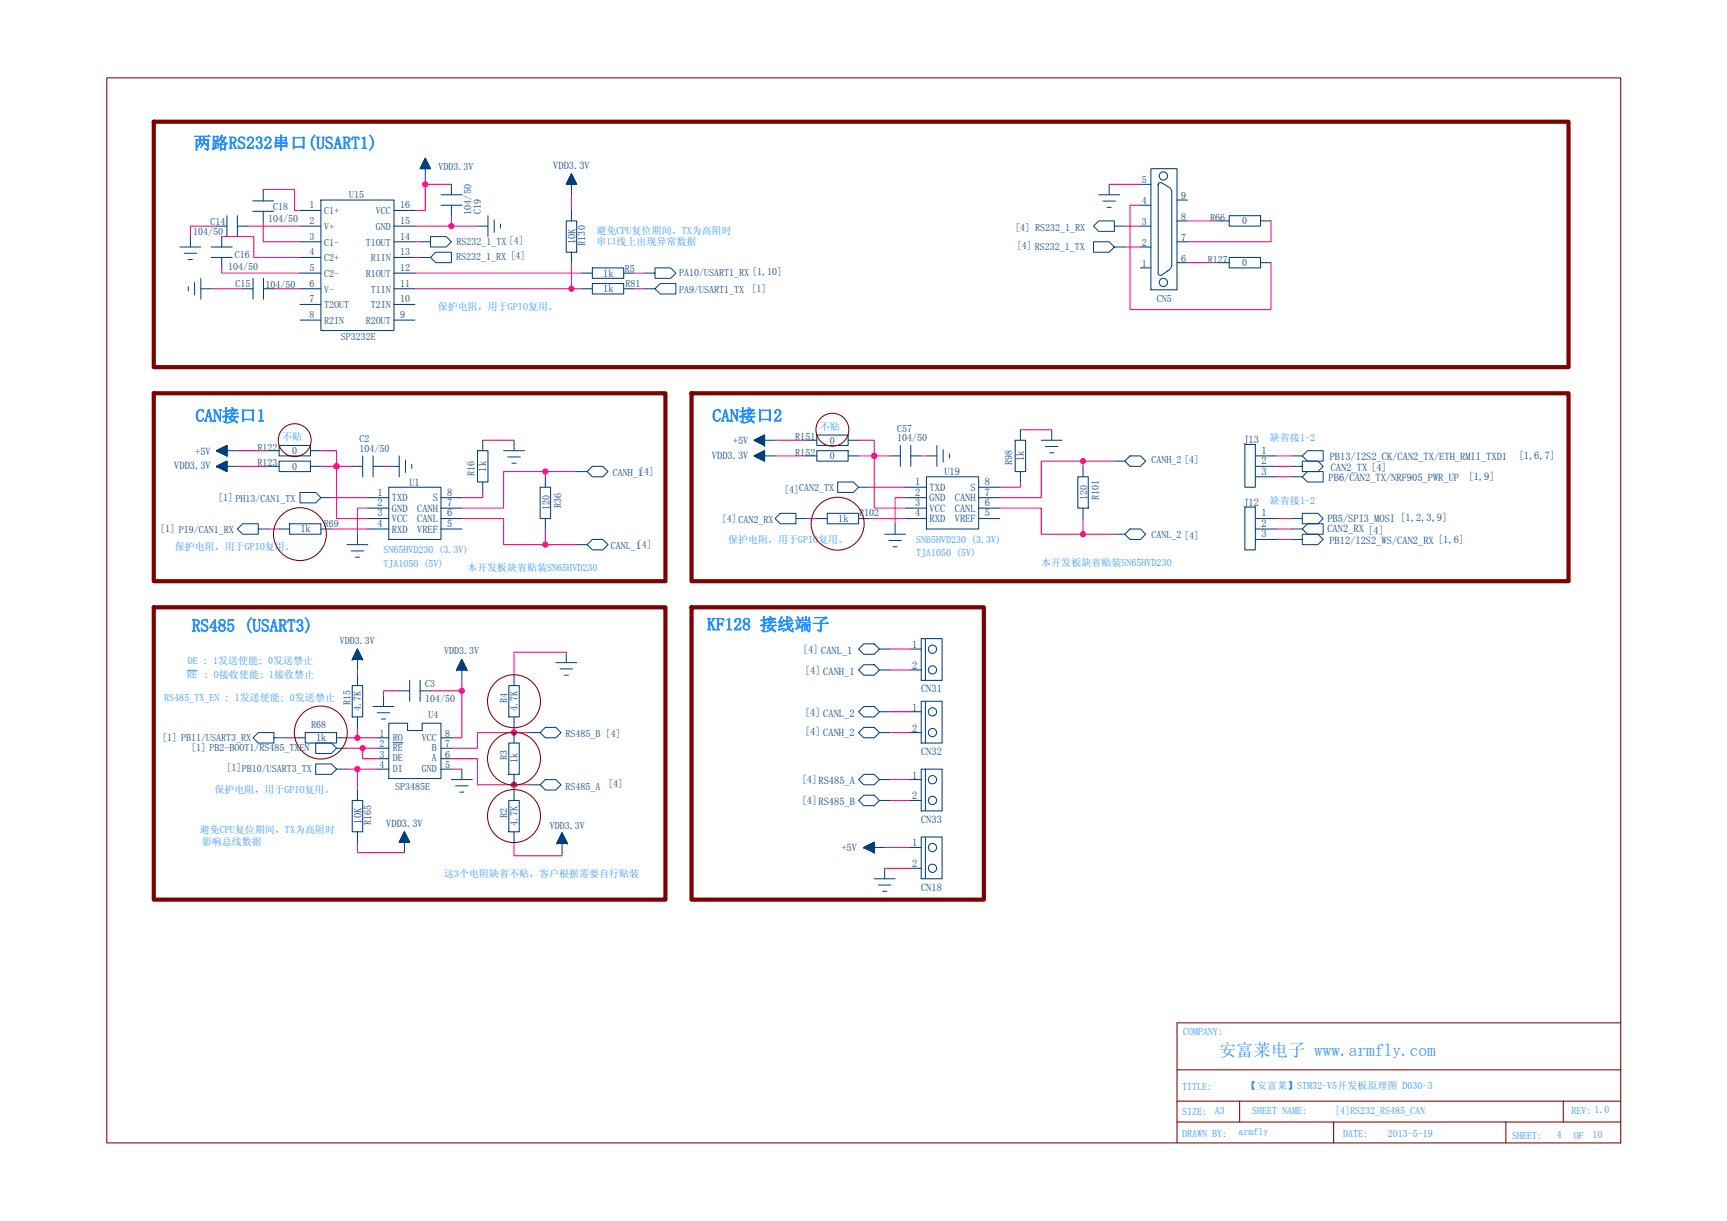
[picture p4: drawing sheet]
<svg xmlns="http://www.w3.org/2000/svg" width="420mm" height="297mm" viewBox="0 0 420 297" stroke-linecap="round" stroke-linejoin="round" font-family="sans-serif">
<path d="M45.6 163.1h2.4" fill="none" stroke="#2291ff" stroke-width=".24"/>
<g fill="none" stroke="#ff0080" stroke-width=".25">
<path d="M52.7 55h-6.4v2.6M53.9 57.6h7.9v5h11.2M60.3 55h12.7M64 46.3v-.2h7.7v5.1h1.3M64 54v4.8h9M100.9 58.8h1.3M100.9 55h8.9M103.5 43.6v1.3M103.5 44.9h6.3M103.5 44.9v6.3h-2.6M109.8 52.5v2.5h6.4M139 47.4v3.8"/>
<path d="M269.8 44.9h7.7M273.7 55h3.8M277.5 49.9h-2.6v25.4h34.3v-11.4M288.9 53.7h7.6M309.2 53.7v5.1h-20.3M51.4 70.3h7.6M53.9 65.2v1.2h19.1M66.6 70.3h6.4M100.9 62.6h1.3M100.9 66.4h40.7M100.9 70.3h40.7M139 63.9v6.4"/>
<path d="M154.3 70.3h2.5M154.3 66.4h2.5M273.7 60.1h3.8M288.9 63.9h7.6M57.8 113.5h7.6M57.8 109.6h7.6M78.1 113.5h3.8v12.7h7.6M78.1 109.6h3.8v3.9h3.8M93.3 113.5h1.3M117.4 107.1h7.7M117.4 119.8v1.3h-5M132.7 114.7h-10.2v8.9h-10.1"/>
<path d="M132.7 114.7v1.3M132.7 114.7h7.6M188.6 107.1h7.6M188.6 110.9h7.6M208.9 107.1h3.8v3.8h3.8M208.9 110.9h3.8v12.7h7.6M211.4 118.5h8.9M224.1 110.9h1.3M248.3 117.3v1.2h-5.1M248.3 104.6h7.6M263.5 112.2h-10.2v8.9h-10.1M263.5 112.2v1.3"/>
<path d="M263.5 112.2h7.6M310.5 113.5h3.8M310.5 110.9h3.8M310.5 116h3.8M65.4 128.7h2.5M80.6 121.1h8.9M80.6 128.7h8.9M89.5 123.6h-2.5v6.4M112.4 126.2h10.1v6.3h10.2v-3.8M132.7 132.5h7.6M196.2 126.2h2.5M211.4 126.2h8.9"/>
<path d="M220.3 121.1h-2.5v6.3M243.2 123.6h10.1v6.4h10.2v-3.8M263.5 130h7.6M310.5 128.7h3.8M310.5 126.2h3.8M310.5 131.2h3.8M137.8 158.7h-12.7v5.6M216.5 157.9h5.1M69.2 179.5h2.5M84.4 179.5h7.6M87 163v1.3M87 177v2.5"/>
<path d="M97.1 168.1h-3.8v1.2M104.7 168.1h7.7M112.4 165.5v14h-2.6M125.1 178.2h-8.9v3.8h-6.4M125.1 178.2h.1M125.1 177v1.2M125.1 178.2h3.8M216.5 178.2h5.1M216.5 163h5.1M216.5 173.1h5.1M84.4 182h3.8v2.6h3.8M84.4 187.1h2.6v5.1"/>
<path d="M87 187.1h5M88.2 182h3.8M109.8 187.1h2.6M109.8 184.6h6.4v6.3h8.9M125.1 190.9h.1M125.1 190.9v1.3M125.1 190.9h3.8M216.5 189.7h5.1M216.5 194.7h5.1M87 204.9v2.5h11.4M125.1 204.9v3.3h11.6v-.5M215.2 206.2h6.4"/>
<path d="M215.2 211.2h6.4"/>
</g>
<g fill="#ff0080" stroke="#ff0080" stroke-width=".24">
<circle cx="112.4" cy="168" r=".62"/>
<circle cx="103.5" cy="44.8" r=".62"/>
<circle cx="109.8" cy="55" r=".62"/>
<circle cx="125.1" cy="190.9" r=".62"/>
<circle cx="125.1" cy="178.2" r=".62"/>
<circle cx="87" cy="179.5" r=".62"/>
<circle cx="132.7" cy="132.5" r=".62"/>
<circle cx="132.7" cy="114.7" r=".62"/>
<circle cx="88.2" cy="182" r=".62"/>
<circle cx="81.9" cy="113.4" r=".62"/>
<circle cx="263.5" cy="129.9" r=".62"/>
<circle cx="263.5" cy="112.2" r=".62"/>
<circle cx="212.7" cy="110.9" r=".62"/>
<circle cx="139" cy="70.2" r=".62"/>
<circle cx="87" cy="187.1" r=".62"/>
</g>
<g fill="none" stroke="#004080" stroke-width=".25">
<path d="M52.7 55h2.5M53.9 57.6v2.5M55.2 52.5v5.1M57.8 52.5v5.1M57.8 55h2.5M61.5 51.4h5.1M61.5 48.9h5.1M64 46.3v2.6M64 51.4v2.6M73 51.2h5.1M73 55h5.1M73 58.8h5.1"/>
<path d="M78.1 48.7h17.8v31.7h-17.8zM95.9 51.2h5M95.9 55h5M95.9 58.8h5M107.3 49.9h5.1M107.3 47.4h5.1M109.8 44.9v2.5M109.8 49.9v2.6M137.8 53.7h2.5v7.7h-2.5zM139 51.2v2.5M277.5 55h2.5M277.5 49.9h2.5"/>
<path d="M277.5 44.9h2.5M280 41h6.4v29.5h-6.4zM281.8 44.9h.1M281.8 44.9v21.3M282.8 44.6l-.3-.2a.6 .6 0 0 0-.8 .5M282.8 44.6l1.2 .8a1.29 1.29 0 0 1 1 1M285.1 46.4v18.3M286.4 58.8h2.5M286.4 53.7h2.5M286.4 48.7h2.5M296.5 53.7h2.6M299.1 52.5h7.6v2.5h-7.6z"/>
<path d="M306.7 53.7h2.5M51.4 62.6h5.1M51.4 60.1h5.1M53.9 62.6v2.6M59 70.3h2.6M61.6 67.7v5.1M64.1 67.7v5.1M64.1 70.3h2.5M73 62.6h5.1M73 66.4h5.1M73 70.3h5.1M73 74.1h5.1"/>
<path d="M73 77.9h5.1M95.9 62.6h5M95.9 66.4h5M95.9 70.3h5M95.9 74.1h5M95.9 77.9h5M139 61.4v2.5M141.6 66.4h2.5M141.6 70.3h2.5M144.1 65.2h7.6v2.5h-7.6zM144.1 69h7.6v2.5h-7.6zM151.7 66.4h2.6"/>
<path d="M151.7 70.3h2.6M277.5 60.1h2.5M277.5 65.2h2.5M281.8 66.2l-.1 .1a.53 .53 0 0 0 .2 .6 .53 .53 0 0 0 .6 0M285 64.6a1.79 1.79 0 0 1-1 1.3l-1.5 1.1M286.4 63.9h2.5M296.5 63.9h2.6M299.1 62.6h7.6v2.6h-7.6zM306.7 63.9h2.5M65.4 113.5h2.5M65.4 109.6h2.5M67.9 108.4h7.6v2.5h-7.6z"/>
<path d="M67.9 112.2h7.6v2.5h-7.6zM75.5 113.5h2.6M75.5 109.6h2.6M85.7 113.5h2.5M88.2 110.9v5.1M90.8 110.9v5.1M90.8 113.5h2.5M94.6 118.5h12.7v12.7h-12.7zM116.2 109.6h2.5v7.7h-2.5zM117.4 107.1v2.5M117.4 117.3v2.5M131.4 118.5h2.6v7.7h-2.6z"/>
<path d="M132.7 116v2.5M140.3 114.7h2.5M142.8 114.7l1.3-1.2h2.6l1.2 1.2-1.2 1.3h-2.6zM196.2 110.9h2.5M196.2 107.1h2.5M198.7 105.8h7.6v2.6h-7.6zM198.7 109.6h7.6v2.6h-7.6zM206.3 110.9h2.6M206.3 107.1h2.6M216.5 110.9h2.5M219 108.4v5.1M220.3 118.5h5.1"/>
<path d="M221.6 110.9h2.5M221.6 108.4v5.1M225.4 116h12.7v12.7h-12.7zM238.1 118.5h5.1M247 107.1h2.5v7.6h-2.5zM248.3 104.6v2.5M248.3 114.7v2.6M262.2 116h2.6v7.6h-2.6zM263.5 113.5v2.5M271.1 112.2h2.6M273.7 112.2l1.2-1.3h2.6l1.2 1.3-1.2 1.3h-2.6zM302.9 108.1h2.5v10.4h-2.5z"/>
<path d="M305.4 113.5h5.1M305.4 110.9h5.1M305.4 116h5.1M67.9 128.7h2.6M70.5 127.4h7.6v2.6h-7.6zM78.1 128.7h2.5M89.5 121.1h5.1M89.5 123.6h5.1M89.5 126.2h5.1M89.5 128.7h5.1M107.3 121.1h5.1M107.3 123.6h5.1"/>
<path d="M107.3 126.2h5.1M107.3 128.7h5.1M132.7 126.2v2.5M140.3 132.5h2.5M142.8 132.5l1.3-1.3h2.6l1.2 1.3-1.2 1.3h-2.6zM198.7 126.2h2.6M201.3 124.9h7.6v2.5h-7.6zM208.9 126.2h2.5M220.3 121.1h5.1M220.3 123.6h5.1M220.3 126.2h5.1M238.1 121.1h5.1"/>
<path d="M238.1 123.6h5.1M238.1 126.2h5.1M263.5 123.6v2.6M271.1 130h2.6M274.9 128.7h2.6l1.2 1.3-1.2 1.2h-2.6l-1.2-1.2zM302.9 123.4h2.5v10.4h-2.5zM305.4 126.2h5.1M305.4 128.7h5.1M305.4 131.2h5.1M208.9 157.9l1.3-1.3h2.5l1.3 1.3-1.3 1.3h-2.5zM214 157.9h2.5M221.6 157.9h2.5"/>
<path d="M224.1 155.4h5.1v10.1h-5.1zM225.1 155.4v10.1M71.7 179.5h2.6M74.3 178.2h7.6v2.6h-7.6zM81.9 179.5h2.5M85.7 166.8h2.5v7.6h-2.5zM87 164.3v2.5M87 174.4v2.6M92 179.5h2.6M94.6 175.9h4.6v1.8h3.5v-1.8h4.6v13.5h-12.7zM97.1 168.1h2.6M99.7 165.5v5.1"/>
<path d="M102.2 168.1h2.5M102.2 165.5v5.1M107.3 179.5h2.5M123.8 166.8h2.5v7.6h-2.5zM125.1 164.3v2.5M125.1 174.4v2.6M125.1 178.2v2.6M128.9 178.2h2.5M131.4 178.2l1.3-1.2h2.5l1.3 1.2-1.3 1.3h-2.5zM208.9 163l1.3-1.3h2.5l1.3 1.3-1.3 1.3h-2.5zM208.9 178.2l1.3-1.2h2.5l1.3 1.2-1.3 1.3h-2.5zM208.9 173.1l1.3-1.2h2.5l1.3 1.2-1.3 1.3h-2.5z"/>
<path d="M214 163h2.5M214 173.1h2.5M214 178.2h2.5M221.6 163h2.5M221.6 173.1h2.5M221.6 178.2h2.5M224.1 170.6h5.1v10.2h-5.1zM225.1 170.6v10.2M85.7 194.7h2.5v7.7h-2.5zM87 192.2v2.5M92 182h2.6M92 184.6h2.6"/>
<path d="M92 187.1h2.6M107.3 182h2.5M107.3 184.6h2.5M107.3 187.1h2.5M123.8 180.8h2.5v7.6h-2.5zM123.8 194.7h2.5v7.7h-2.5zM125.1 188.4v2.5M125.1 192.2v2.5M128.9 190.9h2.5M131.4 190.9l1.3-1.2h2.5l1.3 1.2-1.3 1.3h-2.5zM208.9 189.7l1.3-1.3h2.5l1.3 1.3-1.3 1.2h-2.5zM208.9 194.7l1.3-1.2h2.5l1.3 1.2-1.3 1.3h-2.5z"/>
<path d="M214 189.7h2.5M214 194.7h2.5M221.6 189.7h2.5M221.6 194.7h2.5M224.1 187.1h5.1v10.2h-5.1zM225.1 187.1v10.2M87 202.4v2.5M125.1 202.4v2.5M221.6 206.2h2.5M221.6 211.2h2.5M224.1 203.6h5.1v10.2h-5.1zM225.1 203.6v10.2"/>
<circle cx="283" cy="42.8" r="1.01"/>
<circle cx="283" cy="68.7" r="1.01"/>
<circle cx="226.9" cy="157.9" r="1.01"/>
<circle cx="226.9" cy="173.2" r="1.01"/>
<circle cx="226.9" cy="163" r="1.01"/>
<circle cx="226.9" cy="178.2" r="1.01"/>
<circle cx="226.9" cy="189.7" r="1.01"/>
<circle cx="226.9" cy="194.7" r="1.01"/>
<circle cx="226.9" cy="211.2" r="1.01"/>
<circle cx="226.9" cy="206.2" r="1.01"/>
</g>
<g fill="none" stroke="#004080" stroke-width=".24">
<path d="M102.8 39.9v1.1M102.8 40h1.4v1M102.8 39.9h1.3M102.9 39.6v1.4M102.9 39.8h1.2M102.9 39.7h1.1M103 39.4v1.6M103 39.6h1M103 39.5h.9M103 39.2v1.8M103 39.4h.9v1.6M103.1 39.3h.7"/>
<path d="M103.2 39v2M103.2 39.2h.6M103.2 39.1h.5M103.3 38.8v2.2M103.3 39h.4M103.3 38.9h.3M103.4 38.6v2.4M103.4 38.8h.2v2.2M103.4 38.7h.1M103.5 38.6h.1M103.7 38.9v2.1M103.8 39.1v1.9"/>
<path d="M104 39.5v1.5M104.1 39.7v1.3M46.3 57.6v2.5M102.2 58.8h2.5v-1.2h3.9l1.2 1.2-1.2 1.3h-3.9v-1.3M102.2 40.9v.1M102.2 41h2.5M102.3 40.9h2.3M102.4 40.8h2.2M102.5 40.6h2M102.5 40.3v.7M102.5 40.4h1.9M102.6 40.3h1.7"/>
<path d="M102.6 40.1v.9M102.6 40.2h1.7M102.7 40.1h1.5M103.5 41v-2.5l1.2 2.5h-2.5l1.3-2.5v5.1M104.3 40.1v.9M104.4 40.3v.7M104.4 40.5h-1.9v.5M104.5 40.5v.5M104.5 40.7h-2.1v.3M104.6 40.7v.3M104.7 41h.1M116.2 55h2.5"/>
<path d="M118.7 52.5v5.1M120.2 53.5v3M121.8 54.5v1M137.8 44.9h2.5M137.8 44.7v.2M137.8 44.8l2.4 .1M137.9 44.7h2.3M137.9 44.5v.4M137.9 44.6h2.3v.3M138 44.5h2.1M138 44.3v.6M138 44.3h2v.6"/>
<path d="M138.1 44.3h1.9M138.1 44.1v.8M138.1 44.2h1.8v.7M138.2 44h1.7M138.2 44.9v-1h1.6v1M138.3 43.8h1.5M138.3 43.7v1.2M138.3 43.8h1.4v1.1M138.4 43.6h1.3M138.4 43.5h1.2v1.4M138.5 43.3h1v1.6M138.6 43v1.9"/>
<path d="M138.6 43.1h.8v1.8M138.7 43h.7M138.7 42.8v2.1M138.7 42.9h.6v2M138.8 42.8h.5M138.8 42.6v2.3M138.8 42.7h.4v2.2M138.9 42.6h.3M138.9 42.4v2.5M138.9 42.5h.2v2.4M139 42.4h.1M139 42.3v2.6"/>
<path d="M139 42.3h.1M139 42.3l1.3 2.6h-2.5l1.2-2.6v5.1M139.5 43.2h-.9l-.1 1.7M139.6 43.4h-1.1l-.1 1.5M267.3 47.4h5.1M268.3 48.9h3.1M269.3 50.4h1.1M269.8 44.9v2.5M271.1 55v1.3h-3.8l-1.3-1.3 1.3-1.3h3.8v1.3h2.6M43.8 60.1h5.1M44.8 61.6h3M45.8 69.7v1.1"/>
<path d="M45.8 63.1h1M47.3 68.7v3.1M48.9 70.3h2.5M48.9 67.7v5.1M102.2 62.6h2.5l1.3 1.3h3.8v-2.5h-3.8l-1.3 1.2M156.8 66.4h2.6v-1.2h3.8l1.2 1.2-1.2 1.3h-3.8v-1.3M156.8 70.3h2.6l1.2 1.2h3.8v-2.5h-3.8l-1.2 1.3M271.1 60.1l-1.3-1.3h-3.8v2.6h3.8l1.3-1.3h2.6M52.7 109.7h2.5M52.7 109.6l2.5-1.2v2.5l-2.5-1.3h5.1M52.7 109.6h.1M52.7 113.5h2.5"/>
<path d="M52.7 113.5l2.5-1.3v2.5l-2.5-1.2h5.1M52.7 113.5h.1M52.8 113.5h2.4M52.8 113.4v.1M52.9 109.8h2.3M52.9 109.5v.2M53 113.3v.3h2.2M53.1 109.9h2.1M53.1 109.4v.4M53.2 113.2v.5h2M53.3 109.3v.7h1.9M53.4 113.9h1.8"/>
<path d="M53.4 113.1v.7M53.5 110.1h1.7M53.5 109.2v.8M53.6 114h1.6M53.6 113v.9M53.7 110.2h1.5M53.7 109.1v1.1M53.8 114h1.4M53.8 112.9v1.1M53.9 109v1.2M53.9 110.3h1.3M54 112.8v1.3"/>
<path d="M54 114.2h1.2M54.1 108.9v1.4M54.1 110.4h1.1M54.2 112.7v1.5M54.3 108.8v1.6M54.4 112.6v1.7M54.5 114.4h.7M54.5 108.7v1.9M54.5 110.6h.7M54.6 112.5v1.9M54.6 114.5h.6M54.7 108.6v2.1"/>
<path d="M54.7 110.7h.5M54.8 112.4v2.1M54.9 114.6h.3M54.9 108.5v2.2M55 112.3v2.3M55 114.7h.2M55.1 108.4v2.5M55.2 109.6l-2.4 .1M55.2 109.1h-1.4v1.1M55.2 109.3h-1.8v.7M55.2 109.5h-2.2v.3M55.2 110.9h.1"/>
<path d="M55.2 108.6h-.4v2.1M55.2 108.8h-.8l-.1 1.7h.9M55.2 109h-1.2v1.3M55.2 109.2h-1.6v.9M55.2 109.4h-2v.5M55.2 108.5h-.2v2.3h.2M55.2 108.7h-.6v1.9M55.2 108.9h-1v1.5M55.2 108.4h.1M55.2 113.1h-1.9v.6M55.2 113.3h-2.3v.2M55.2 112.6h-.9v1.7h.9"/>
<path d="M55.2 112.8h-1.3v1.2M55.2 113h-1.7v.9M55.2 113.2h-2.1v.4M55.2 112.3h-.3v2.3M55.2 112.5h-.7v1.9M55.2 112.7h-1.1v1.5M55.2 112.9h-1.5v1.1M55.2 112.2l-.1 2.5M55.2 112.4h-.5v2.1M55.2 108.4v2.5M55.2 112.2v2.5M94.6 113.5h2.5"/>
<path d="M97.1 110.9v5.1M98.6 111.9v3.1M100.2 112.9v1.1M122.5 109.6h5.1M123.5 111.2h3.1M124.6 112.7h1M125.1 107.1v2.5M183.5 110.9l2.5-1.3v2.6l-2.5-1.3h5.1M183.5 110.9h2.5M183.5 107.1l2.5-1.3v2.6l-2.5-1.3h5.1M183.5 110.9v.1M183.5 107l2.5 .1"/>
<path d="M183.6 111h2.4M183.6 107h2.4M183.6 110.8v.2M183.6 107v.2M183.7 110.8h2.3M183.7 107.3h2.3M183.7 110.7v.4M183.7 106.9v.4M183.8 111.1h2.2M183.8 106.9h2.2M183.8 106.9v.4M183.9 107.4h2.1"/>
<path d="M183.9 110.7v.5M183.9 106.8v.6M184 111.2h2M184 106.8h2M184 110.6v.6M184 106.8v.6M184.1 107.4h1.9M184.2 111.3h1.8M184.2 110.5v.8M184.2 106.7v.8M184.3 110.5h1.7M184.3 107.5h1.7"/>
<path d="M184.4 110.4v1M184.4 106.6v.9M184.4 110.4v1h1.6M184.5 110.4h1.5M184.5 107.7h1.5M184.5 110.3v1.2M184.5 106.5v1.2M184.6 111.5h1.4M184.6 106.5h1.4M184.6 110.3v1.2M184.6 106.5v1.2M184.7 110.3h1.3"/>
<path d="M184.8 110.2v1.4M184.9 110.2v1.4h1.1M184.9 106.4v1.4M184.9 110.2h1.1M184.9 110.2v1.5M184.9 106.3v1.6h1.1M185 106.3h1M185 110.1v1.6h1M185 106.3v1.6M185.1 110.1h.9M185.2 110v1.8M185.2 106.2v1.8h.8"/>
<path d="M185.2 106.2h.8M185.3 110v1.8h.7M185.3 106.2v1.8M185.3 110h.7M185.4 109.9v2M185.5 109.9v2h.5M185.5 106.1v2M185.5 109.9h.5M185.6 109.8v2.2M185.6 106v2.2h.4M185.6 106h.4M185.7 106v2.2"/>
<path d="M185.8 109.7v2.4M185.8 105.9v2.4h.2M185.8 105.9h.2M185.9 109.7v2.4h.1M185.9 105.9v2.4M186 105.8v2.6M186 109.7v2.5M186 109.8h-.3v2.2h.3M186 110.6h-1.9v.7M186 110.7h-2.1l-.1 .4M186 108.4h.1M186 105.8h.1"/>
<path d="M186 106.1h-.6v2h.6M186 106.4h-1.2v1.4h1.2M186 106.6h-1.6v1M186 106.7h-1.8l-.1 .7M208.9 118.5l-1.3-1.2h-3.8v2.5h3.8l1.3-1.3h2.5M225.4 110.9h2.5M227.9 108.4v5.1M229.5 109.4v3M231 110.4v1M253.3 107.1h5.1M254.3 108.6h3.1M255.4 110.2h1"/>
<path d="M255.9 104.6v2.5M314.3 116h2.5l1.3 1.3h3.8v-2.6h-3.8l-1.3 1.3M314.3 110.9h2.5l1.3 1.3h3.8v-2.6h-3.8l-1.3 1.3M314.3 113.5h2.5v-1.3h3.8l1.3 1.3-1.3 1.2h-3.8v-1.2M62.8 128.7v1.3h-3.8l-1.2-1.3 1.2-1.3h3.8v1.3h2.6M78.1 121.1l-1.3-1.3h-3.8v2.5h3.8l1.3-1.2h2.5M84.4 132.5h5.1M85.4 134h3.1M86.5 135.6h1M87 130v2.5M193.6 126.2v1.2h-3.8l-1.2-1.2 1.2-1.3h3.8v1.3h2.6M215.2 130h5.1"/>
<path d="M216.2 131.5h3.1M217.3 133h1M217.8 127.4v2.6M314.3 131.2h2.5v-1.2h3.8l1.3 1.2-1.3 1.3h-3.8v-1.3M314.3 126.2h2.5v-1.3h3.8l1.3 1.3-1.3 1.2h-3.8v-1.2M314.3 128.7h2.5l1.3 1.3h3.8v-2.6h-3.8l-1.3 1.3M85.9 160v.4M85.9 160h2.1M86 159.9h1.9M86.1 159.7h1.7M86.2 159.4v1M86.2 159.5h1.5"/>
<path d="M86.2 159.4h1.5M86.3 159.2v1.2M86.3 159.3h1.3v1.1M86.3 159.2h1.3M86.4 158.9v1.5M86.4 159.1h1.1M86.5 159h1M86.5 158.7v1.7M86.5 158.9h.9M86.5 158.8h.9M86.6 158.5v1.9M86.6 158.7h.7"/>
<path d="M86.6 158.6h.7M86.7 158.5h.5v1.9M86.8 158.2h.3M86.8 158.1v2.3M86.9 158.2h.1M86.9 158.1h.1M86.9 157.9v2.5M87 157.9h.1M87 157.9l1.2 2.5h-2.5l1.3-2.5v5.1M87 158v2.4M87.1 158.2v2.2M87.2 158.3h-.4l-.1 2.1"/>
<path d="M87.3 158.6v1.8M87.4 158.8v1.6M87.5 159v1.4M87.7 159.4v1M87.8 159.6h-1.7v.8M87.8 159.6v.8M87.9 159.8h-1.9v.6M87.9 159.8v.6M137.8 158.7v2.5M66.6 179.5v1.3h-3.8l-1.2-1.3 1.2-1.3h3.8v1.3h2.6M85.7 160.4h.1M85.7 160.4h2.5"/>
<path d="M85.8 160.2v.2M85.8 160.3h2.3M85.8 160.2h2.3M85.9 160.1h2.1M88 160v.4M88.1 160.2v.2M88.2 160.4h.1M90.8 171.9h5.1M91.8 173.4h3M92.8 174.9h1M93.3 169.3v2.6M111.1 163h.1"/>
<path d="M111.1 162.9h2.5M111.2 162.7v.3M111.2 162.8h2.3M111.2 162.7h2.3M111.3 162.5v.5M111.3 162.6h2.1M111.3 162.5h2.1M111.4 162.3v.7M111.4 162.4h1.9v.6M111.4 162.3h1.9M111.5 162.1v.9M111.5 162.2h1.7"/>
<path d="M111.5 162.1h1.7M111.6 161.9v1.1M111.6 162h1.5M111.6 161.9h1.5M111.7 161.7v1.3M111.7 161.8h1.3M111.7 161.7h1.3M111.8 161.5v1.5M111.8 161.6h1.1M111.9 161.5h1M111.9 161.2v1.8M111.9 161.4h.9"/>
<path d="M111.9 161.3h.9M112 161v2M112 161.2h.7M112 161.1h.7M112.1 160.8v2.2M112.1 161h.5M112.2 160.9h.4M112.2 160.6v2.4M112.2 160.8h.3v2.2M112.3 160.7h.1M112.3 160.4v2.6M112.3 160.6h.1"/>
<path d="M112.4 160.5h.1M112.4 160.4l1.2 2.6h-2.5l1.3-2.6v5.1M112.4 160.5v2.5M112.6 161v2M112.7 161.1v1.9M112.8 161.4v1.6M112.9 161.5v1.5M113 161.8v1.2M113.1 162v1M113.2 162.2v.8M113.4 162.6v.4M113.5 162.8v.2"/>
<path d="M113.6 163h.1M135.2 161.2h5.1M136.2 162.7h3.1M137.3 164.3h1M81.9 187.1l-1.3-1.3h-3.8v2.6h3.8l1.3-1.3h2.5M81.9 182l-1.3-1.2h-3.8v2.5h3.8l1.3-1.3h2.5M95.6 180.7h2.4M109.8 189.7h5.1M110.8 191.2h3.1M111.9 192.7h1M112.4 187.1v2.6M97.1 204.9h2.6"/>
<path d="M97.2 204.7v.2M97.2 204.8l2.4 .1M97.2 204.7h2.4M97.3 204.5v.4M97.3 204.6h2.2v.3M97.3 204.5h2.2M97.4 204.3v.6M97.4 204.4h2v.5M97.4 204.3h1.9M97.5 204.1v.8M97.5 204.2h1.8v.7M97.5 204.1h1.7"/>
<path d="M97.6 203.9v1M97.6 204h1.6v.9M97.6 203.9h1.6M97.7 203.7h1.3M97.8 203.6h1.2v1.3M97.9 203.3v1.6M97.9 203.4h1v1.5M97.9 203.3h.9M98 203.1v1.8M98 203.2h.8v1.7M98 203.1h.7M98.1 202.9v2"/>
<path d="M98.1 203h.6v1.9M98.1 202.9h.5M98.2 202.6v2.3M98.2 202.8h.4v2.1M98.2 202.6h.3M98.3 202.5v2.4M98.3 202.5h.2v2.4M98.3 202.5h.1M98.4 202.4v2.5M98.4 202.4h.1M98.4 202.4l1.3 2.5h-2.6l1.3-2.5v5M98.9 203.5h-1.1v1.4"/>
<path d="M99.1 204.9v-1.1h-1.4v1.1M135.5 205.1h.1M135.5 205.1h2.5M135.6 204.9v.2M135.6 205h2.3M135.6 204.9h2.3v.2M135.7 204.7v.4M135.7 204.8h2.1M135.7 204.7h2.1M135.8 204.5v.6M135.8 204.6h1.9M135.8 204.5h1.9"/>
<path d="M135.9 204.3v.8M135.9 204.4h1.7M135.9 204.3h1.7M136 204.2h1.5M136.1 204h1.3M136.2 203.6v1.5M136.2 203.8h1.1v1.3M136.2 203.7h1.1M136.3 203.4v1.7M136.3 203.6h.9M136.3 203.5h.8M136.4 203.2v1.9"/>
<path d="M136.4 203.4h.7M136.4 203.3h.6M136.5 203v2.1M136.5 203.2h.5v1.9M136.5 203.1h.4M136.6 202.8v2.3M136.6 203h.3M136.6 202.9h.3M136.7 202.6v2.5M136.7 202.8h.1M136.7 202.6h.1M136.7 202.6l1.3 2.5h-2.5l1.2-2.5v5.1"/>
<path d="M136.8 202.7v2.4M136.9 202.9v2.2M137.1 203.3v1.8M137.2 203.5v1.6M137.4 203.9h-1.3v1.2M137.4 203.9v1.2M137.4 204.1h-1.4v1M137.5 204.1v1M137.6 204.3v.8M137.7 204.5v.6M137.8 204.7v.4M138 205.1h.1"/>
<path d="M210.2 206.2h.1M210.2 206.2l2.5-1.3v2.5l-2.5-1.2h5M210.2 206.2h2.5M210.4 206.1v.2M210.4 206.3h2.3M210.6 206v.4M210.6 206.4h2.1M210.8 205.8v.7M210.8 206.5h1.9M211 205.8v.8M211 206.6h1.7M211.2 205.7v1"/>
<path d="M211.2 206.7h1.5M211.4 205.5v1.3M211.4 206.8h1.3M211.6 205.4v1.5M211.8 205.3v1.7M211.8 207h.9M212 205.3v1.8M212 207.1h.7M212.2 205.1v2.1M212.2 207.2h.5M212.4 205v2.3M212.6 204.9v2.5"/>
<path d="M212.7 204.9v2.5M212.7 213.8h5.1M212.7 207.4h.1M212.7 204.9h.1M212.7 205h-.2v2.3h.2M212.7 205.1h-.4v2.1M212.7 205.2h-.6v1.9M212.7 205.3h-.8v1.7M212.7 205.4h-1l-.1 1.5h1.1M212.7 205.5h-1.2v1.3M212.7 205.6h-1.4v1.1M212.7 205.7h-1.6v.9"/>
<path d="M212.7 205.8h-1.8v.7M212.7 205.9h-2v.5M212.7 206h-2.3v.3M212.7 206.1l-2.4 .1M213.7 215.3h3.1M214.7 216.8h1M215.2 211.2v2.6"/>
</g>
<path d="M37.4 29.6h344.2v59.7h-344.2zM37.4 95.7h124.5v45.7h-124.5zM168.2 95.7h213.4v45.7h-213.4zM37.4 147.7h124.5v71.2h-124.5zM168.2 147.7h71.2v71.2h-71.2z" fill="none" stroke="#800000" stroke-width="1"/>
<g fill="none" stroke="#800000" stroke-width=".25">
<path d="M26 18.9h368.3v259.1h-368.3zM394.3 248.8h-107.9v29.2M286.4 260.3h107.9M286.4 273h107.9M286.4 267.9h107.9M301.6 267.9v5.1M324.5 273v5M366.4 273v5M380.3 267.9v5.1"/>
<circle cx="71.7" cy="107.1" r="4"/>
<circle cx="202.5" cy="104.5" r="4"/>
<circle cx="73" cy="129.9" r="6.4"/>
<circle cx="203.8" cy="127.4" r="6.4"/>
<circle cx="78" cy="178.2" r="6.4"/>
<circle cx="125" cy="170.6" r="6.4"/>
<circle cx="125" cy="198.5" r="6.4"/>
<circle cx="125" cy="184.6" r="6.4"/>
</g>
<g font-size="4.2" fill="#2291ff">
<text x="47.1" y="36.2">两路RS232串口(USART1)</text>
<text x="47.6" y="102.5">CAN接口1</text>
<text x="173.3" y="102.5">CAN接口2</text>
<text x="46.7" y="153.6">RS485 (USART3)</text>
<text x="172.1" y="153.3">KF128 接线端子</text>
<text x="296.5" y="257">安富莱电子 www.armfly.com</text>
</g>
<g font-size="2.5" fill="#004080">
<text x="134.6" y="41">VDD3.3V</text>
<text x="140" y="59.4" transform="rotate(-90 140 59.4)">10K</text>
<text x="146.8" y="67.3">1k</text>
<text x="146.8" y="71.1">1k</text>
<text x="302.5" y="107.8">J13</text>
<text x="47.5" y="110.7">+5V</text>
<text x="173.2" y="111.7">VDD3.3V</text>
<text x="178.3" y="108.1">+5V</text>
<text x="249.1" y="112.2" transform="rotate(-90 249.1 112.2)">1k</text>
<text x="306.9" y="110.4">1</text>
<text x="306.9" y="112.9">2</text>
<text x="323.5" y="111.9">PB13/I2S2_CK/CAN2_TX/ETH_RMII_TXD1</text>
<text x="369.5" y="111.8">[1,6,7]</text>
<text x="42.4" y="114.2">VDD3.3V</text>
<text x="99.6" y="118.2">U1</text>
<text x="118.3" y="114.7" transform="rotate(-90 118.3 114.7)">1k</text>
<text x="222.6" y="118">1</text>
<text x="226.2" y="119.4">TXD</text>
<text x="229.8" y="115.7">U19</text>
<text x="236.1" y="119.4">S</text>
<text x="239.6" y="118">8</text>
<text x="306.9" y="115.5">3</text>
<text x="323.2" y="117">PB6/CAN2_TX/NRF905_PWR_UP</text>
<text x="323.8" y="114.5">CAN2_TX [4]</text>
<text x="357.3" y="116.8">[1,9]</text>
<text x="91.8" y="120.6">1</text>
<text x="91.8" y="123.1">2</text>
<text x="91.8" y="125.6">3</text>
<text x="95.3" y="122">TXD</text>
<text x="95.3" y="124.5">GND</text>
<text x="101.5" y="124.5">CANH</text>
<text x="105.3" y="122">S</text>
<text x="108.8" y="125.6">6</text>
<text x="108.8" y="123.1">7</text>
<text x="108.8" y="120.6">8</text>
<text x="222.6" y="120.6">2</text>
<text x="222.6" y="123.1">3</text>
<text x="222.6" y="125.6">4</text>
<text x="226.2" y="122">GND</text>
<text x="226.2" y="124.5">VCC</text>
<text x="232.3" y="124.5">CANL</text>
<text x="232.3" y="122">CANH</text>
<text x="239.6" y="125.6">5</text>
<text x="239.6" y="123.1">6</text>
<text x="239.6" y="120.6">7</text>
<text x="302.5" y="123">J12</text>
<text x="306.9" y="125.6">1</text>
<text x="73.1" y="129.5">1k</text>
<text x="91.8" y="128.2">4</text>
<text x="95.3" y="127.1">VCC</text>
<text x="95.3" y="129.6">RXD</text>
<text x="101.5" y="129.6">VREF</text>
<text x="101.5" y="127.1">CANL</text>
<text x="108.8" y="128.2">5</text>
<text x="203.9" y="127">1k</text>
<text x="226.2" y="127.1">RXD</text>
<text x="232.3" y="127.1">VREF</text>
<text x="306.9" y="128.2">2</text>
<text x="306.9" y="130.7">3</text>
<text x="322.9" y="126.9">PB5/SPI3_MOSI [1,2,3,9]</text>
<text x="322.9" y="129.5">CAN2_RX [4]</text>
<text x="323.4" y="132.2">PB12/I2S2_WS/CAN2_RX [1,6]</text>
<text x="195.3" y="159">[4] CANL_1</text>
<text x="221.9" y="157.6">1</text>
<text x="195.8" y="164">[4] CANH_1</text>
<text x="221.9" y="162.7">2</text>
<text x="221.9" y="172.9">1</text>
<text x="224.1" y="168.4">CN31</text>
<text x="195.8" y="178.8">[4] CANH_2</text>
<text x="195.8" y="174.2">[4] CANL_2</text>
<text x="221.9" y="178">2</text>
<text x="76.9" y="180.4">1k</text>
<text x="224.1" y="183.7">CN32</text>
<text x="195.1" y="190.5">[4]RS485_A</text>
<text x="221.9" y="189.4">1</text>
<text x="195.1" y="195.6">[4]RS485_B</text>
<text x="221.9" y="194.5">2</text>
<text x="88" y="200.4" transform="rotate(-90 88 200.4)">10K</text>
<text x="94" y="201.1">VDD3.3V</text>
<text x="224.1" y="200.2">CN33</text>
<text x="204.7" y="206.9">+5V</text>
<text x="221.9" y="205.9">1</text>
<text x="221.9" y="211">2</text>
<text x="224.1" y="216.7">CN18</text>
</g>
<g font-size="2.4" fill="#004080">
<text x="106.7" y="41.4">VDD3.3V</text>
<text x="277.8" y="44.6">5</text>
<text x="66.5" y="51.2">C18</text>
<text x="75.3" y="50.7">1</text>
<text x="78.8" y="52.1">C1+</text>
<text x="85" y="48.1">U15</text>
<text x="91.4" y="52.1">VCC</text>
<text x="97.4" y="50.7">16</text>
<text x="114.6" y="52.2" transform="rotate(-90 114.6 52.2)">104/50</text>
<text x="117" y="52" transform="rotate(-90 117 52)">C19</text>
<text x="277.8" y="49.7">4</text>
<text x="287.4" y="53.5">8</text>
<text x="287.4" y="48.4">9</text>
<text x="294.4" y="53.7">R66</text>
<text x="47" y="57.1">104/50</text>
<text x="51.2" y="54.7">C14</text>
<text x="65.3" y="54.1">104/50</text>
<text x="75.3" y="54.5">2</text>
<text x="75.3" y="58.3">3</text>
<text x="78.8" y="55.9">V+</text>
<text x="78.8" y="59.8">C1-</text>
<text x="89" y="59.8">T1OUT</text>
<text x="91.4" y="55.9">GND</text>
<text x="97.4" y="58.3">14</text>
<text x="97.4" y="54.5">15</text>
<text x="111.1" y="59.6">RS232_1_TX [4]</text>
<text x="142.4" y="59.8" transform="rotate(-90 142.4 59.8)">R130</text>
<text x="247" y="56.2">[4] RS232_1_RX</text>
<text x="277.8" y="59.8">2</text>
<text x="277.8" y="54.8">3</text>
<text x="287.4" y="58.6">7</text>
<text x="302.2" y="54.6">0</text>
<text x="55.5" y="65.7">104/50</text>
<text x="57.1" y="62.7">C16</text>
<text x="75.3" y="62.1">4</text>
<text x="75.3" y="65.9">5</text>
<text x="78.8" y="63.6">C2+</text>
<text x="90.2" y="63.6">R1IN</text>
<text x="97.4" y="65.9">12</text>
<text x="97.4" y="62.1">13</text>
<text x="111" y="63.2">RS232_1_RX [4]</text>
<text x="247.4" y="60.7">[4] RS232_1_TX</text>
<text x="277.8" y="64.9">1</text>
<text x="287.4" y="63.6">6</text>
<text x="293.8" y="63.9">R127</text>
<text x="302.2" y="64.7">0</text>
<text x="57.3" y="69.9">C15</text>
<text x="64.6" y="70">104/50</text>
<text x="75.3" y="69.7">6</text>
<text x="78.8" y="67.4">C2-</text>
<text x="78.8" y="71.2">V-</text>
<text x="89" y="67.4">R1OUT</text>
<text x="90.2" y="71.2">T1IN</text>
<text x="97.4" y="69.7">11</text>
<text x="152" y="66.2">R5</text>
<text x="152.2" y="69.7">R81</text>
<text x="165.2" y="67.2">PA10/USART1_RX [1,10]</text>
<text x="165.2" y="71.3">PA9/USART1_TX</text>
<text x="182.9" y="71.1">[1]</text>
<text x="75.3" y="73.6">7</text>
<text x="75.3" y="77.4">8</text>
<text x="78.8" y="75">T2OUT</text>
<text x="90.2" y="75">T2IN</text>
<text x="97.4" y="77.4">9</text>
<text x="97.4" y="73.6">10</text>
<text x="281.4" y="73.5">CN5</text>
<text x="78.8" y="78.8">R2IN</text>
<text x="82.9" y="82.6">SP3232E</text>
<text x="89" y="78.8">R2OUT</text>
<text x="87.5" y="107.6">C2</text>
<text x="193.5" y="107.1">R151</text>
<text x="201.9" y="107.9">0</text>
<text x="218.3" y="105.1">C57</text>
<text x="218.3" y="107.4">104/50</text>
<text x="62.7" y="109.6">R122</text>
<text x="62.7" y="113.5">R123</text>
<text x="71" y="110.4">0</text>
<text x="87.5" y="109.9">104/50</text>
<text x="193.5" y="110.9">R152</text>
<text x="201.9" y="111.7">0</text>
<text x="246.2" y="113.2" transform="rotate(-90 246.2 113.2)">R98</text>
<text x="280.2" y="112.7">CANH_2 [4]</text>
<text x="71" y="114.3">0</text>
<text x="115.4" y="115.8" transform="rotate(-90 115.4 115.8)">R16</text>
<text x="149.1" y="115.7">CANH_1[4]</text>
<text x="190.7" y="119.8">[4]CAN2_TX</text>
<text x="53.1" y="121.9">[1] PH13/CAN1_TX</text>
<text x="133.7" y="124.1" transform="rotate(-90 133.7 124.1)">120</text>
<text x="136.5" y="123.7" transform="rotate(-90 136.5 123.7)">R36</text>
<text x="209" y="125.6">R102</text>
<text x="264.5" y="121.6" transform="rotate(-90 264.5 121.6)">120</text>
<text x="267.3" y="121.7" transform="rotate(-90 267.3 121.7)">R101</text>
<text x="38.9" y="129.5">[1] PI9/CAN1_RX</text>
<text x="78.8" y="128.2">R69</text>
<text x="175.6" y="127">[4]CAN2_RX</text>
<text x="280.2" y="131">CANL_2 [4]</text>
<text x="148.6" y="133.5">CANL_1[4]</text>
<text x="82.7" y="156.6">VDD3.3V</text>
<text x="108.1" y="159.2">VDD3.3V</text>
<text x="103.5" y="167.1">C3</text>
<text x="85.3" y="171.6" transform="rotate(-90 85.3 171.6)">R15</text>
<text x="87.8" y="173" transform="rotate(-90 87.8 173)">4.7K</text>
<text x="103.5" y="170.8">104/50</text>
<text x="123.4" y="171" transform="rotate(-90 123.4 171)">R4</text>
<text x="125.9" y="173" transform="rotate(-90 125.9 173)">4.7K</text>
<text x="75.7" y="177.2">R68</text>
<text x="92.3" y="179.2">1</text>
<text x="104.3" y="174.7">U4</text>
<text x="108.3" y="179.2">8</text>
<text x="137.6" y="179.3">RS485_B [4]</text>
<text x="39.4" y="180.3">[1] PB11/USART3_RX</text>
<text x="46.5" y="182.6">[1] PB2-BOOT1/RS485_TXEN</text>
<text x="92.3" y="181.8">2</text>
<text x="92.3" y="184.3">3</text>
<text x="95.6" y="180.1">RO</text>
<text x="95.6" y="182.7">RE</text>
<text x="95.6" y="185.2">DE</text>
<text x="102.6" y="180.1">VCC</text>
<text x="105" y="185.2">A</text>
<text x="105" y="182.7">B</text>
<text x="108.3" y="184.3">6</text>
<text x="108.3" y="181.8">7</text>
<text x="123.4" y="185" transform="rotate(-90 123.4 185)">R3</text>
<text x="125.9" y="185.7" transform="rotate(-90 125.9 185.7)">1k</text>
<text x="55.1" y="187.7">[1]PB10/USART3_TX</text>
<text x="92.3" y="186.9">4</text>
<text x="95.6" y="187.8">DI</text>
<text x="102.6" y="187.8">GND</text>
<text x="108.3" y="186.9">5</text>
<text x="148" y="191.5">[4]</text>
<text x="96.1" y="192.2">SP3485E</text>
<text x="137.6" y="192.1">RS485_A</text>
<text x="90.3" y="200.7" transform="rotate(-90 90.3 200.7)">R165</text>
<text x="123.4" y="198.9" transform="rotate(-90 123.4 198.9)">R2</text>
<text x="125.9" y="200.9" transform="rotate(-90 125.9 200.9)">4.7K</text>
<text x="133.7" y="201.6">VDD3.3V</text>
</g>
<g font-size="2.4" fill="#2291ff">
<text x="145.1" y="57">避免CPU复位期间，TX为高阻时</text>
<text x="145.1" y="59.6">串口线上出现异常数据</text>
<text x="106.5" y="75.3">保护电阻，用于GPIO复用。</text>
<text x="68.7" y="107.1">不贴</text>
<text x="199.5" y="104.6">不贴</text>
<text x="309" y="107.4">缺省接1-2</text>
<text x="309" y="122.6">缺省接1-2</text>
<text x="177.1" y="132">保护电阻，用于GPIO复用。</text>
<text x="222.9" y="132">SN65HVD230 (3.3V)</text>
<text x="42.5" y="133.8">保护电阻，用于GPIO复用。</text>
<text x="93.3" y="134.5">SN65HVD230 (3.3V)</text>
<text x="93.3" y="137.8">TJA1050 (5V)</text>
<text x="222.9" y="135.3">TJA1050 (5V)</text>
<text x="253.3" y="137.6">本开发板缺省贴装SN65HVD230</text>
<text x="113.6" y="138.9">本开发板缺省贴装SN65HVD230</text>
<text x="45.7" y="161.5">DE : 1发送使能; 0发送禁止</text>
<text x="45.6" y="165.1">RE : 0接收使能; 1接收禁止</text>
<text x="40" y="170.6">RS485_TX_EN : 1发送使能; 0发送禁止</text>
<text x="52.2" y="193">保护电阻，用于GPIO复用。</text>
<text x="48.6" y="202.6">避免CPU复位期间，TX为高阻时</text>
<text x="49.1" y="205.7">影响总线数据</text>
<text x="108" y="213.3">这3个电阻缺省不贴，客户根据需要自行贴装</text>
<text x="287.9" y="251.9">COMPANY:</text>
<text x="287.6" y="265.1">TITLE:</text>
<text x="303.4" y="265">【安富莱】STM32-V5开发板原理图 D030-3</text>
<text x="287.6" y="271.2">SIZE:</text>
<text x="295.6" y="271.1">A3</text>
<text x="304.6" y="270.9">SHEET NAME:</text>
<text x="324.9" y="271.1">[4]RS232_RS485_CAN</text>
<text x="382.4" y="270.9">REV: 1.0</text>
<text x="287.6" y="276.5">DRAWN BY:</text>
<text x="301.3" y="276.2">armfly</text>
<text x="326.7" y="276.5">DATE:</text>
<text x="337.7" y="276.7">2013-5-19</text>
<text x="367.9" y="277">SHEET:</text>
<text x="378.7" y="276.9">4</text>
<text x="382.9" y="277">OF</text>
<text x="387.4" y="276.9">10</text>
</g>
</svg>
